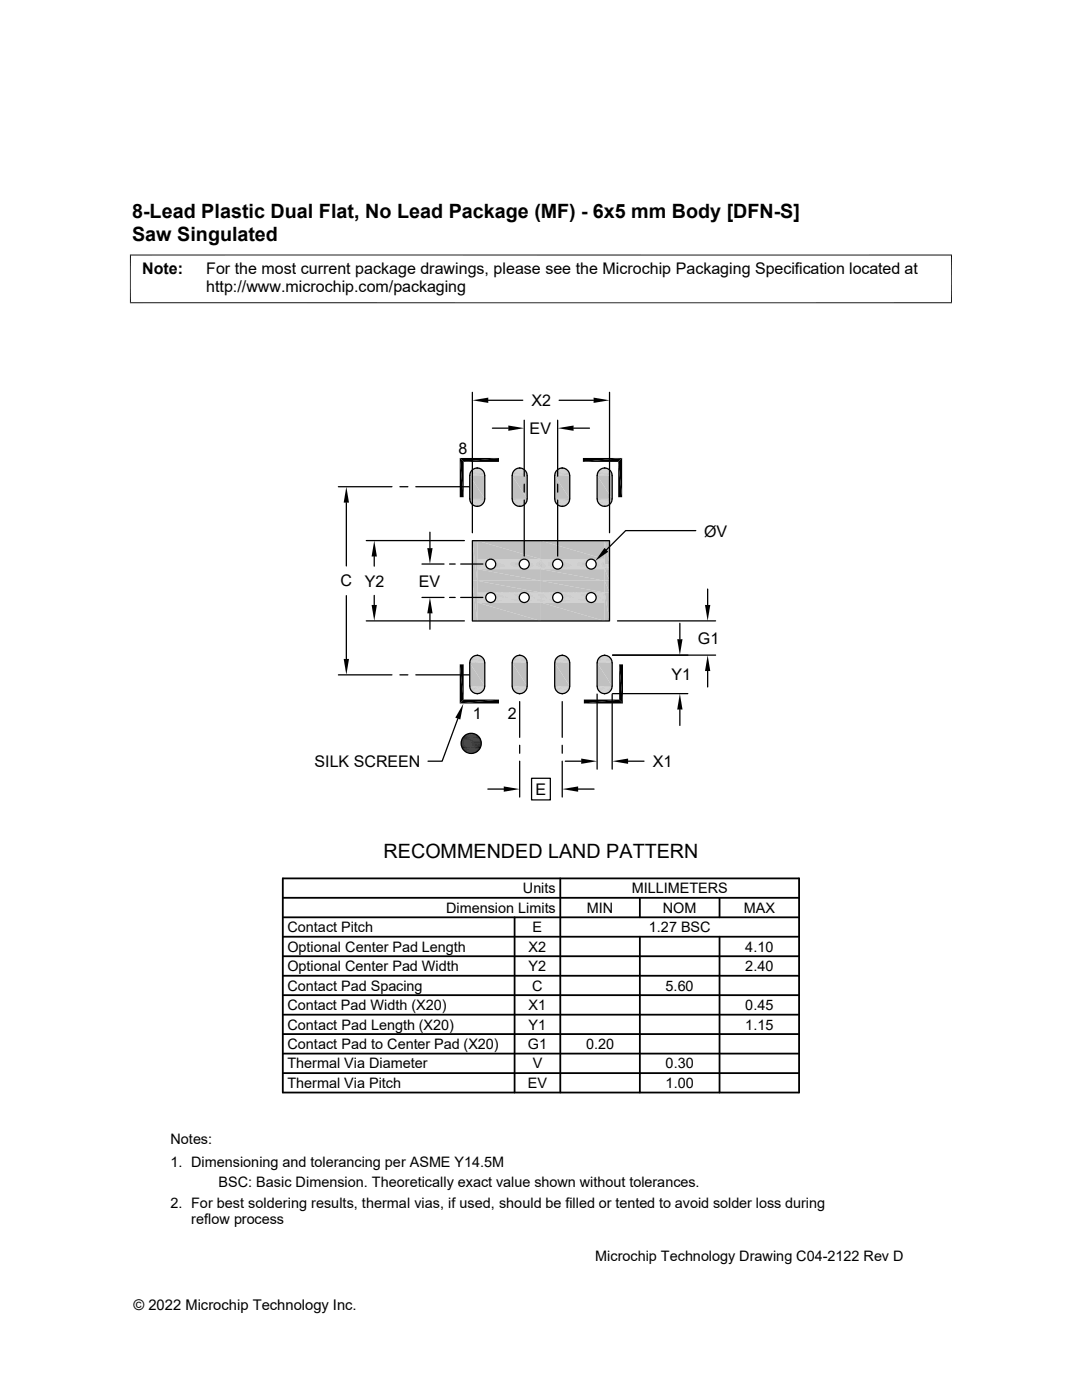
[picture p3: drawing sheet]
<svg xmlns="http://www.w3.org/2000/svg" width="216mm" height="279mm" viewBox="0 0 216 279" stroke-linecap="round" stroke-linejoin="round" font-family="sans-serif">
<g fill="#c0c0c0">
<path d="M95 93.4h.5z"/>
<path d="M103.5 93.4h.5z"/>
<path d="M112 93.4h.4z"/>
<path d="M120.4 93.4h.5z"/>
<path d="M111.9 93.4h.6z"/>
<path d="M112 93.4h.5z"/>
<path d="M103.4 93.4h.6z"/>
<path d="M94.9 93.4h.6z"/>
<path d="M120.2 93.5h1z"/>
<path d="M120.4 93.4l.8 .1z"/>
<path d="M111.7 93.5h1z"/>
<path d="M111.9 93.4l.8 .1z"/>
<path d="M103.2 93.5h1z"/>
<path d="M103.4 93.4l.8 .1z"/>
<path d="M94.7 93.5h1z"/>
<path d="M94.9 93.4l.8 .1z"/>
<path d="M120.1 93.5h1.1z"/>
<path d="M111.6 93.5h1.1z"/>
<path d="M103.1 93.5h1.2z"/>
<path d="M103.2 93.5h1.1z"/>
<path d="M94.6 93.5h1.2z"/>
<path d="M94.7 93.5h1.1z"/>
<path d="M119.9 93.6h1.5z"/>
<path d="M120.1 93.5l1.3 .1z"/>
<path d="M111.4 93.6h1.5z"/>
<path d="M111.6 93.5l1.3 .1z"/>
<path d="M103 93.6h1.5z"/>
<path d="M103.1 93.5l1.4 .1z"/>
<path d="M94.5 93.6h1.5z"/>
<path d="M94.6 93.5l1.4 .1z"/>
<path d="M119.8 93.6h1.7z"/>
<path d="M119.9 93.6h1.6z"/>
<path d="M111.3 93.6h1.7z"/>
<path d="M111.4 93.6h1.6z"/>
<path d="M102.9 93.6h1.6z"/>
<path d="M94.4 93.6h1.7z"/>
<path d="M94.5 93.6h1.6z"/>
<path d="M119.7 93.7l.1-.1 1.8 .1z"/>
<path d="M119.8 93.6l1.8 .1z"/>
<path d="M111.3 93.6l1.8 .1h-1.9z"/>
<path d="M111.3 93.6l1.8 .1z"/>
<path d="M102.7 93.7l.2-.1 1.8 .1z"/>
<path d="M102.9 93.6l1.8 .1z"/>
<path d="M94.3 93.7l.1-.1 1.8 .1z"/>
<path d="M94.4 93.6l1.8 .1z"/>
</g>
<g fill="none" stroke="#c0c0c0" stroke-width=".2">
<path d="M93.7 94.6h3M93.8 94.4h2.8M93.8 94.2h2.8M93.9 94.1h2.6M94 94h2.5M94.1 93.9h2.3M94.1 93.8h2.2M102.2 94.6h3M102.3 94.4h2.8M102.3 94.2h2.8M102.4 94.1h2.6M102.4 94h2.5"/>
<path d="M102.6 93.9h2.3M102.6 93.8h2.2M110.7 94.6h3M110.8 94.4h2.8M110.8 94.2h2.8M110.9 94.1h2.6M110.9 94h2.5M111 93.9h2.3M111.1 93.8h2.1M119.2 94.6h2.9M119.3 94.4h2.8M119.3 94.2h2.7"/>
<path d="M119.4 94.1h2.6M119.4 94h2.5M119.5 93.9h2.3M119.6 93.8h2.1"/>
</g>
<path d="M93.7 94.5h3M102.2 94.5h3M110.7 94.5h2.9M119.2 94.5h2.9" fill="none" stroke="#c0c0c0" stroke-width=".23"/>
<path d="M93.7 94.8h3M102.2 94.8h3M110.7 94.8h3M119.1 94.8h3.1" fill="none" stroke="#c0c0c0" stroke-width=".25"/>
<g fill="#c0c0c0">
<path d="M119.1 94.9l3.1 4.7h-3.1z"/>
<path d="M119.1 94.9h3.1v4.7z"/>
<path d="M110.7 94.9l3 4.7h-3z"/>
<path d="M110.7 94.9h3v4.7z"/>
<path d="M102.2 94.9l3 4.7h-3z"/>
<path d="M102.2 94.9h3v4.7z"/>
<path d="M93.7 94.9l3 4.7h-3z"/>
<path d="M93.7 94.9h3v4.7z"/>
</g>
<path d="M93.7 99.7h3M102.2 99.7h3M110.7 99.7h3M119.1 99.7h3.1" fill="none" stroke="#c0c0c0" stroke-width=".25"/>
<g fill="none" stroke="#c0c0c0" stroke-width=".2">
<path d="M93.7 99.8h3M102.2 99.8h3M110.7 99.8h3M119.2 99.8h2.9M93.8 100.1h2.8M93.8 100.2h2.8M93.9 100.4h2.6M94 100.5h2.5M94.1 100.6h2.3M94.2 100.7h2.1M102.3 100.1h2.8M102.3 100.2h2.8"/>
<path d="M102.4 100.4h2.6M102.4 100.5h2.5M102.6 100.6h2.2M102.6 100.7h2.2M110.8 100.1h2.8M110.8 100.2h2.8M110.9 100.4h2.6M110.9 100.5h2.5M111 100.6h2.3M111.1 100.7h2.1M119.3 100.1h2.8M119.3 100.2h2.7"/>
<path d="M119.4 100.4h2.6M119.4 100.5h2.5M119.5 100.6h2.3M119.6 100.7h2.1"/>
</g>
<path d="M93.7 100h3M102.2 100h3M110.7 100h2.9M119.2 100h2.9" fill="none" stroke="#c0c0c0" stroke-width=".21"/>
<g fill="#c0c0c0">
<path d="M119.7 100.7l1.8 .1z"/>
<path d="M119.7 100.7h1.9l-.1 .1z"/>
<path d="M111.2 100.7l1.8 .1z"/>
<path d="M111.2 100.7h1.9l-.1 .1z"/>
<path d="M102.7 100.7l1.8 .1z"/>
<path d="M102.7 100.7h1.9l-.1 .1z"/>
<path d="M94.3 100.7l1.8 .1z"/>
<path d="M94.3 100.7h1.9l-.1 .1z"/>
<path d="M119.8 100.8l1.6 .1z"/>
<path d="M119.8 100.8h1.7z"/>
<path d="M111.4 100.8l1.5 .1z"/>
<path d="M111.4 100.8h1.6z"/>
<path d="M102.9 100.8l1.5 .1z"/>
<path d="M102.9 100.8h1.6z"/>
<path d="M94.4 100.8l1.5 .1z"/>
<path d="M94.4 100.8h1.7z"/>
<path d="M119.9 100.9l1.3 .1z"/>
<path d="M119.9 100.9h1.5z"/>
<path d="M111.4 100.9l1.4 .1z"/>
<path d="M111.4 100.9h1.5z"/>
<path d="M103 100.9l1.3 .1z"/>
<path d="M103 100.9h1.4z"/>
<path d="M94.5 100.9l1.3 .1z"/>
<path d="M94.5 100.9h1.4z"/>
<path d="M120.1 101h1.1z"/>
<path d="M111.6 101h1.1z"/>
<path d="M111.6 101h1.2z"/>
<path d="M103.1 101h1.1z"/>
<path d="M103.1 101h1.2z"/>
<path d="M94.7 101h1z"/>
<path d="M94.7 101h1.1z"/>
<path d="M120.1 101h.8z"/>
<path d="M111.7 101h.8z"/>
<path d="M111.7 101h1z"/>
<path d="M103.2 101h.8z"/>
<path d="M103.2 101h1z"/>
<path d="M94.7 101h.8z"/>
<path d="M95 101h.5z"/>
<path d="M103.4 101h.5z"/>
<path d="M111.9 101h.5z"/>
<path d="M120.4 101h.5z"/>
<path d="M111.9 101h.6z"/>
<path d="M103.4 101h.6z"/>
<path d="M94.9 101h.6z"/>
<path d="M95 130.8h.5z"/>
<path d="M103.5 130.8h.5z"/>
<path d="M112 130.8h.4z"/>
<path d="M120.4 130.8h.5z"/>
<path d="M111.9 130.8h.6z"/>
<path d="M112 130.8h.5z"/>
<path d="M103.4 130.8h.6z"/>
<path d="M94.9 130.8h.6z"/>
<path d="M120.2 130.9h1z"/>
<path d="M120.4 130.8l.8 .1z"/>
<path d="M111.7 130.9h1z"/>
<path d="M111.9 130.8l.8 .1z"/>
<path d="M103.2 130.9h1z"/>
<path d="M103.4 130.8l.8 .1z"/>
<path d="M94.7 130.9h1z"/>
<path d="M94.9 130.8l.8 .1z"/>
<path d="M120.1 130.9h1.1z"/>
<path d="M111.6 130.9h1.1z"/>
<path d="M103.1 130.9h1.2z"/>
<path d="M103.2 130.9h1.1z"/>
<path d="M94.6 130.9h1.2z"/>
<path d="M94.7 130.9h1.1z"/>
<path d="M119.9 131h1.5z"/>
<path d="M120.1 130.9l1.3 .1z"/>
<path d="M111.4 131h1.5z"/>
<path d="M111.6 130.9l1.3 .1z"/>
<path d="M103 131h1.5z"/>
<path d="M103.1 130.9l1.4 .1z"/>
<path d="M94.5 131h1.5z"/>
<path d="M94.6 130.9l1.4 .1z"/>
<path d="M119.8 131h1.7z"/>
<path d="M119.9 131h1.6z"/>
<path d="M111.3 131h1.7z"/>
<path d="M111.4 131h1.6z"/>
<path d="M102.9 131h1.6z"/>
<path d="M94.4 131h1.7z"/>
<path d="M94.5 131h1.6z"/>
<path d="M119.7 131.1l.1-.1 1.8 .1z"/>
<path d="M119.8 131l1.8 .1z"/>
<path d="M111.3 131l1.8 .1h-1.9z"/>
<path d="M111.3 131l1.8 .1z"/>
<path d="M102.7 131.1l.2-.1 1.8 .1z"/>
<path d="M102.9 131l1.8 .1z"/>
<path d="M94.3 131.1l.1-.1 1.8 .1z"/>
<path d="M94.4 131l1.8 .1z"/>
</g>
<g fill="none" stroke="#c0c0c0" stroke-width=".2">
<path d="M93.7 132h3M93.8 131.7h2.8M93.8 131.6h2.8M93.9 131.5h2.6M94 131.4h2.5M94.1 131.3h2.3M94.1 131.2h2.2M102.2 132h3M102.3 131.7h2.8M102.3 131.6h2.8M102.4 131.5h2.6M102.4 131.4h2.5"/>
<path d="M102.6 131.3h2.3M102.6 131.2h2.2M110.7 132h3M110.8 131.7h2.8M110.8 131.6h2.8M110.9 131.5h2.6M110.9 131.4h2.5M111 131.3h2.3M111.1 131.2h2.1M119.2 132h2.9M119.3 131.7h2.8M119.3 131.6h2.7"/>
<path d="M119.4 131.5h2.6M119.4 131.4h2.5M119.5 131.3h2.3M119.6 131.2h2.1"/>
</g>
<path d="M93.7 131.9h3M102.2 131.9h3M110.7 131.9h2.9M119.2 131.9h2.9" fill="none" stroke="#c0c0c0" stroke-width=".21"/>
<path d="M93.7 132.1h3M102.2 132.1h3M110.7 132.1h3M119.1 132.1h3.1" fill="none" stroke="#c0c0c0" stroke-width=".25"/>
<g fill="#c0c0c0">
<path d="M119.1 132.3l3.1 4.6h-3.1z"/>
<path d="M119.1 132.3h3.1v4.6z"/>
<path d="M110.7 132.3l3 4.6h-3z"/>
<path d="M110.7 132.3h3v4.6z"/>
<path d="M102.2 132.3l3 4.6h-3z"/>
<path d="M102.2 132.3h3v4.6z"/>
<path d="M93.7 132.3l3 4.6h-3z"/>
<path d="M93.7 132.3h3v4.6z"/>
</g>
<path d="M93.7 137.1h3M102.2 137.1h3M110.7 137.1h3M119.1 137.1h3.1" fill="none" stroke="#c0c0c0" stroke-width=".25"/>
<g fill="none" stroke="#c0c0c0" stroke-width=".2">
<path d="M93.7 137.2h3M93.8 137.5h2.8M93.8 137.6h2.8M93.9 137.7h2.6M94 137.8h2.5M94.1 138h2.3M94.2 138h2.1M102.2 137.2h3M102.3 137.5h2.8M102.3 137.6h2.8M102.4 137.7h2.6M102.4 137.8h2.5"/>
<path d="M102.6 138h2.2M110.7 137.2h3M110.8 137.5h2.8M110.8 137.6h2.8M110.9 137.7h2.6M110.9 137.8h2.5M111 138h2.3M111.1 138h2.1M119.2 137.2h2.9M119.3 137.5h2.8M119.3 137.6h2.7M119.4 137.7h2.6"/>
<path d="M119.4 137.8h2.5M119.5 138h2.3M119.6 138h2.1"/>
</g>
<path d="M93.7 137.3h3M102.2 137.3h3M110.7 137.3h2.9M119.2 137.3h2.9" fill="none" stroke="#c0c0c0" stroke-width=".23"/>
<g fill="#c0c0c0">
<path d="M119.7 138.1l1.8 .1z"/>
<path d="M119.7 138.1h1.9l-.1 .1z"/>
<path d="M111.2 138.1l1.8 .1z"/>
<path d="M111.2 138.1h1.9l-.1 .1z"/>
<path d="M102.7 138.1l1.8 .1z"/>
<path d="M102.7 138.1h1.9l-.1 .1z"/>
<path d="M94.3 138.1l1.8 .1z"/>
<path d="M94.3 138.1h1.9l-.1 .1z"/>
<path d="M119.8 138.2h1.6z"/>
<path d="M119.8 138.2h1.7z"/>
<path d="M111.4 138.2h1.5z"/>
<path d="M111.4 138.2h1.6z"/>
<path d="M102.9 138.2h1.5z"/>
<path d="M102.9 138.2h1.6z"/>
<path d="M94.4 138.2h1.5z"/>
<path d="M94.4 138.2h1.7z"/>
<path d="M119.9 138.2l1.3 .1z"/>
<path d="M119.9 138.2h1.5z"/>
<path d="M111.4 138.2l1.4 .1z"/>
<path d="M103 138.2l1.3 .1z"/>
<path d="M103 138.2h1.4z"/>
<path d="M94.5 138.2l1.3 .1z"/>
<path d="M94.5 138.2h1.4z"/>
<path d="M120.1 138.3h1.1z"/>
<path d="M111.6 138.3h1.1z"/>
<path d="M111.6 138.3h1.2z"/>
<path d="M103.1 138.3h1.1z"/>
<path d="M103.1 138.3h1.2z"/>
<path d="M94.7 138.3h1z"/>
<path d="M94.7 138.3h1.1z"/>
<path d="M120.1 138.3l.8 .1z"/>
<path d="M111.7 138.3l.8 .1z"/>
<path d="M111.7 138.3h1z"/>
<path d="M103.2 138.3l.8 .1z"/>
<path d="M103.2 138.3h1z"/>
<path d="M94.7 138.3l.8 .1z"/>
<path d="M95 138.4h.5z"/>
<path d="M103.4 138.4h.5z"/>
<path d="M111.9 138.4h.5z"/>
<path d="M120.4 138.4h.5z"/>
<path d="M111.9 138.4h.6z"/>
<path d="M103.4 138.4h.6z"/>
<path d="M94.9 138.4h.6z"/>
<path d="M107.9 107.9l12.8 3.7h-12.8z"/>
<path d="M107.9 107.9h12.8v3.7z"/>
<path d="M95.2 107.9l12.7 3.7h-12.7z"/>
<path d="M95.2 107.9h12.7v3.7z"/>
</g>
<g fill="none" stroke="#c0c0c0" stroke-width=".2">
<path d="M95.2 111.6h2.6M95.2 111.7h2.4M95.2 111.7h2.3M98 111.6h6.5M98.2 111.7h6.1M98.4 111.7h5.8M98.5 111.8h5.5M104.7 111.6h6.5M104.9 111.7h6.1M105.1 111.7h5.7M105.2 111.8h5.5M111.4 111.6h6.5"/>
<path d="M111.5 111.7h6.2M111.7 111.7h5.8M111.9 111.8h5.4M118 111.6h2.6M118.2 111.7h2.5M118.4 111.7h2.3M118.6 111.8h2"/>
</g>
<path d="M95.2 111.8l2 .1h-2z" fill="#c0c0c0"/>
<path d="M95.2 111.8h2.1" fill="none" stroke="#c0c0c0" stroke-width=".2"/>
<g fill="#c0c0c0">
<path d="M118.7 111.9l2 .2h-1.9z"/>
<path d="M118.7 111.9h2v.2z"/>
</g>
<path d="M98.7 112h5.2M105.3 112h5.2M112 112h5.2" fill="none" stroke="#c0c0c0" stroke-width=".2"/>
<g fill="#c0c0c0">
<path d="M95.2 111.9l1.9 .2h-1.9z"/>
<path d="M95.2 111.9h2l-.1 .2z"/>
<path d="M118.8 112.1l1.8 .1h-1.7z"/>
<path d="M118.8 112.1h1.8v.1z"/>
</g>
<path d="M98.8 112.1h5M105.5 112.1h4.9M112.1 112.1h5" fill="none" stroke="#c0c0c0" stroke-width=".2"/>
<g fill="#c0c0c0">
<path d="M95.2 112.1l1.8 .1h-1.8z"/>
<path d="M95.2 112.1h1.9l-.1 .1z"/>
<path d="M118.9 112.2l1.7 .2h-1.7z"/>
<path d="M118.9 112.2h1.7v.2z"/>
</g>
<path d="M98.8 112.3h4.9M105.5 112.3h4.8M112.2 112.3h4.8" fill="none" stroke="#c0c0c0" stroke-width=".2"/>
<g fill="#c0c0c0">
<path d="M95.2 112.2l1.7 .2h-1.7z"/>
<path d="M95.2 112.2h1.8l-.1 .2z"/>
<path d="M120.6 107.9l1 4.7h-1z"/>
<path d="M120.6 107.9h1v4.7z"/>
<path d="M118.9 112.4l1.8 .2h-1.7z"/>
<path d="M118.9 112.4h1.8v.2z"/>
</g>
<path d="M98.9 112.5h4.7M105.6 112.5h4.7M112.3 112.5h4.7" fill="none" stroke="#c0c0c0" stroke-width=".2"/>
<g fill="#c0c0c0">
<path d="M95.2 112.4l1.7 .2h-1.7z"/>
<path d="M95.2 112.4h1.7v.2z"/>
<path d="M120.6 112.6l1 .2h-1z"/>
<path d="M120.6 112.6h1v.2z"/>
<path d="M119 112.6l1.7 .2h-1.8z"/>
<path d="M119 112.6h1.7v.2z"/>
</g>
<path d="M98.9 112.7h4.7M105.6 112.7h4.7M112.3 112.7h4.7" fill="none" stroke="#c0c0c0" stroke-width=".2"/>
<g fill="#c0c0c0">
<path d="M95.2 112.6l1.7 .2h-1.7z"/>
<path d="M95.2 112.6h1.7v.2z"/>
<path d="M120.6 112.8l1 .1h-1z"/>
<path d="M120.6 112.8h1v.1z"/>
<path d="M118.9 112.8l1.8 .1h-1.8z"/>
<path d="M118.9 112.8h1.8v.1z"/>
</g>
<path d="M98.8 112.9h4.9M105.5 112.9h4.8M112.2 112.9h4.8" fill="none" stroke="#c0c0c0" stroke-width=".2"/>
<g fill="#c0c0c0">
<path d="M95.2 112.8l1.8 .1h-1.8z"/>
<path d="M95.2 112.8h1.7l.1 .1z"/>
<path d="M120.6 112.9l1 .2h-1z"/>
<path d="M120.6 112.9h1v.2z"/>
<path d="M118.9 112.9l1.7 .2h-1.8z"/>
<path d="M118.9 112.9h1.7v.2z"/>
</g>
<path d="M98.8 113h5M105.5 113h4.9M112.1 113h5" fill="none" stroke="#c0c0c0" stroke-width=".2"/>
<g fill="#c0c0c0">
<path d="M95.2 112.9l1.9 .2h-1.9z"/>
<path d="M95.2 112.9h1.8l.1 .2z"/>
<path d="M120.6 113.1l1 .2h-1z"/>
<path d="M120.6 113.1h1v.2z"/>
<path d="M118.8 113.1l1.8 .2h-1.9z"/>
<path d="M118.8 113.1h1.8v.2z"/>
</g>
<path d="M98.7 113.2h5.2M105.3 113.2h5.2M112 113.2h5.2" fill="none" stroke="#c0c0c0" stroke-width=".2"/>
<g fill="#c0c0c0">
<path d="M95.2 113.1l2 .2h-2z"/>
<path d="M95.2 113.1h1.9l.1 .2z"/>
</g>
<path d="M118.6 113.3h2.1" fill="none" stroke="#c0c0c0" stroke-width=".2"/>
<path d="M118.7 113.3h2v.1z" fill="#c0c0c0"/>
<path d="M95.2 113.3h2.1M95.2 113.4h2.3M98.4 113.4h5.8M98.5 113.3h5.5M105.1 113.4h5.7M105.2 113.3h5.5M111.7 113.4h5.8M111.9 113.3h5.4M118.4 113.4h2.2" fill="none" stroke="#c0c0c0" stroke-width=".2"/>
<g fill="#c0c0c0">
<path d="M120.6 113.3l1 .2h-1z"/>
<path d="M120.6 113.3h1v.2z"/>
</g>
<path d="M95.2 113.5h2.4M98.2 113.5h6.1M104.9 113.5h6.1M111.5 113.5h6.2M118.2 113.5h2.5" fill="none" stroke="#c0c0c0" stroke-width=".2"/>
<path d="M120.6 113.5l1 .1z" fill="#c0c0c0"/>
<path d="M95.2 113.6h2.6M98 113.6h6.5M104.7 113.6h6.5M111.4 113.6h6.5M118 113.6h2.7" fill="none" stroke="#c0c0c0" stroke-width=".2"/>
<g fill="#c0c0c0">
<path d="M120.6 113.6l1 2.3h-1z"/>
<path d="M120.6 113.6h1v2.3z"/>
<path d="M107.9 113.6l12.8 2.3h-12.8z"/>
<path d="M107.9 113.6h12.8v2.3z"/>
<path d="M95.2 113.6l12.7 2.3h-12.7z"/>
<path d="M95.2 113.6h12.7v2.3z"/>
<path d="M94.3 107.9l.9 8h-.9z"/>
<path d="M94.3 107.9h.9v8z"/>
<path d="M120.6 115.9l1 2.4h-1z"/>
<path d="M120.6 115.9h1v2.4z"/>
<path d="M107.9 115.9l12.8 2.4h-12.8z"/>
<path d="M107.9 115.9h12.8v2.4z"/>
<path d="M95.2 115.9l12.7 2.4h-12.7z"/>
<path d="M95.2 115.9h12.7v2.4z"/>
</g>
<g fill="none" stroke="#c0c0c0" stroke-width=".2">
<path d="M95.2 118.3h2.6M95.2 118.3h2.4M95.2 118.4h2.3M98 118.3h6.5M98.2 118.3h6.1M98.4 118.4h5.8M98.5 118.5h5.5M104.7 118.3h6.5M104.9 118.3h6.1M105.1 118.4h5.7M105.2 118.5h5.5M111.4 118.3h6.5"/>
<path d="M111.5 118.3h6.2M111.7 118.4h5.8M111.9 118.5h5.4M118 118.3h2.6M118.2 118.3h2.5M118.4 118.4h2.3M118.6 118.5h2"/>
</g>
<path d="M95.2 118.4l2 .2h-2z" fill="#c0c0c0"/>
<path d="M95.2 118.5h2.1" fill="none" stroke="#c0c0c0" stroke-width=".2"/>
<g fill="#c0c0c0">
<path d="M118.7 118.6l2 .1h-1.9z"/>
<path d="M118.7 118.6h2v.1z"/>
</g>
<path d="M98.7 118.6h5.2M105.3 118.6h5.2M112 118.6h5.2" fill="none" stroke="#c0c0c0" stroke-width=".2"/>
<g fill="#c0c0c0">
<path d="M95.2 118.6l1.9 .1h-1.9z"/>
<path d="M95.2 118.6h2l-.1 .1z"/>
<path d="M118.8 118.7l1.8 .2h-1.7z"/>
<path d="M118.8 118.7h1.8v.2z"/>
</g>
<path d="M98.8 118.8h5M105.5 118.8h4.9M112.1 118.8h5" fill="none" stroke="#c0c0c0" stroke-width=".2"/>
<g fill="#c0c0c0">
<path d="M95.2 118.7l1.8 .2h-1.8z"/>
<path d="M95.2 118.7h1.9l-.1 .2z"/>
<path d="M118.9 118.9l1.7 .2h-1.7z"/>
<path d="M118.9 118.9h1.7v.2z"/>
</g>
<path d="M98.8 119h4.9M105.5 119h4.8M112.2 119h4.8" fill="none" stroke="#c0c0c0" stroke-width=".2"/>
<g fill="#c0c0c0">
<path d="M95.2 118.9l1.7 .2h-1.7z"/>
<path d="M95.2 118.9h1.8l-.1 .2z"/>
<path d="M118.9 119.1l1.8 .2h-1.7z"/>
<path d="M118.9 119.1h1.8v.2z"/>
</g>
<path d="M98.9 119.2h4.7M105.6 119.2h4.7M112.3 119.2h4.7" fill="none" stroke="#c0c0c0" stroke-width=".2"/>
<g fill="#c0c0c0">
<path d="M95.2 119.1l1.7 .2h-1.7z"/>
<path d="M95.2 119.1h1.7v.2z"/>
<path d="M119 119.3l1.7 .1h-1.8z"/>
<path d="M119 119.3h1.7v.1z"/>
</g>
<path d="M98.9 119.3h4.7M105.6 119.3h4.7M112.3 119.3h4.7" fill="none" stroke="#c0c0c0" stroke-width=".2"/>
<g fill="#c0c0c0">
<path d="M95.2 119.3l1.7 .1h-1.7z"/>
<path d="M95.2 119.3h1.7v.1z"/>
<path d="M118.9 119.4l1.8 .2h-1.8z"/>
<path d="M118.9 119.4h1.8v.2z"/>
</g>
<path d="M98.8 119.5h4.9M105.5 119.5h4.8M112.2 119.5h4.8" fill="none" stroke="#c0c0c0" stroke-width=".2"/>
<g fill="#c0c0c0">
<path d="M95.2 119.4l1.8 .2h-1.8z"/>
<path d="M95.2 119.4h1.7l.1 .2z"/>
<path d="M118.9 119.6l1.7 .2h-1.8z"/>
<path d="M118.9 119.6h1.7v.2z"/>
</g>
<path d="M98.8 119.7h5M105.5 119.7h4.9M112.1 119.7h5" fill="none" stroke="#c0c0c0" stroke-width=".2"/>
<g fill="#c0c0c0">
<path d="M95.2 119.6l1.9 .2h-1.9z"/>
<path d="M95.2 119.6h1.8l.1 .2z"/>
<path d="M118.8 119.8l1.8 .1h-1.9z"/>
<path d="M118.8 119.8h1.8v.1z"/>
</g>
<path d="M98.7 119.9h5.2M105.3 119.9h5.2M112 119.9h5.2" fill="none" stroke="#c0c0c0" stroke-width=".2"/>
<g fill="#c0c0c0">
<path d="M95.2 119.8l2 .1h-2z"/>
<path d="M95.2 119.8h1.9l.1 .1z"/>
</g>
<path d="M118.6 120h2.1" fill="none" stroke="#c0c0c0" stroke-width=".2"/>
<path d="M118.7 119.9h2v.2z" fill="#c0c0c0"/>
<g fill="none" stroke="#c0c0c0" stroke-width=".2">
<path d="M95.2 120h2.1M98.5 120h5.5M105.2 120h5.5M111.9 120h5.4M95.2 120.1h2.3M95.2 120.2h2.4M95.2 120.2h2.6M98 120.2h6.5M98.2 120.2h6.1M98.4 120.1h5.8M104.7 120.2h6.5M104.9 120.2h6.1"/>
<path d="M105.1 120.1h5.7M111.4 120.2h6.5M111.5 120.2h6.2M111.7 120.1h5.8M118 120.2h2.7M118.2 120.2h2.5M118.4 120.1h2.2"/>
</g>
<g fill="#c0c0c0">
<path d="M120.6 118.3l1 5.6h-1z"/>
<path d="M120.6 118.3h1v5.6z"/>
<path d="M107.9 120.2l12.8 3.7h-12.8z"/>
<path d="M107.9 120.2h12.8v3.7z"/>
<path d="M95.2 120.2l12.7 3.7h-12.7z"/>
<path d="M95.2 120.2h12.7v3.7z"/>
<path d="M94.3 115.9l.9 8h-.9z"/>
<path d="M94.3 115.9h.9v8z"/>
</g>
<g fill="none" stroke="#000" stroke-width=".25">
<path d="M94.3 78.3v28M97.4 79.9h6.9M111.6 79.9h6.8M121.6 78.3v28M67.5 97.1h10.7M79.8 97.1h1.6M83 97.1h10.6M95.2 93.4a1.5 1.5 0 0 0-1.5 1.5v4.7a1.47 1.47 0 0 0 1.5 1.4M95.2 93.4h.1M95.2 93.4a1.47 1.47 0 0 1 1.5 1.5v4.7a1.51 1.51 0 0 1-1.5 1.4M98.3 85.4h3.1M103.7 93.4a1.5 1.5 0 0 0-1.5 1.5v4.7a1.47 1.47 0 0 0 1.5 1.4"/>
<path d="M103.7 93.4h.1M103.7 93.4a1.47 1.47 0 0 1 1.5 1.5M104.6 83.9v11.1M104.6 96.6v1.6M104.6 99.8v11.2M105.2 99.6a1.47 1.47 0 0 1-1.5 1.4M105.2 94.9v4.7M111.3 83.9v11.1M111.3 96.6v1.6M111.3 99.8v11.2M112.2 93.4a1.5 1.5 0 0 0-1.5 1.5v4.7a1.47 1.47 0 0 0 1.5 1.4M112.2 93.4h.1"/>
<path d="M112.2 93.4a1.47 1.47 0 0 1 1.5 1.5v4.7a1.51 1.51 0 0 1-1.5 1.4M114.4 85.4h3.2M119.1 94.9v4.7M119.2 99.6a1.47 1.47 0 0 0 1.4 1.4M120.6 93.4a1.47 1.47 0 0 0-1.4 1.5M120.6 93.4h.1M120.7 93.4a1.47 1.47 0 0 1 1.4 1.5M122.1 99.6a1.47 1.47 0 0 1-1.5 1.4M122.2 94.9v4.7M69.1 100.3v12.6M69.1 118.9v12.6M73.1 107.9h19.6"/>
<path d="M74.7 111.1v1.9M74.7 118.8v1.9M84.2 112.6h4.4M84.2 119.2h4.4M85.8 106.2v3.2M89.7 112.6h1.1M89.7 119.2h1.1M91.9 112.6h4.5M91.9 119.2h4.5M94.3 107.9h27.3v16h-27.3zM95.2 101.1h.1M103.7 101.1h.1"/>
<path d="M112.2 101.1h.1M120.6 101.1h.1M138.8 105.9h-14l-3.8 3.8M141.2 117.6v3.1M67.5 134.7h10.7M73.1 123.9h19.6M79.8 134.7h1.6M83 134.7h10.6M85.8 122.4v3.2M94 131.4a1.5 1.5 0 0 1 1.7-.5 1.5 1.5 0 0 1 1 1.4v4.6a1.49 1.49 0 0 1-1.5 1.5 1.49 1.49 0 0 1-1.5-1.5v-4.6zM95.2 130.8h.1M95.2 138.5h.1"/>
<path d="M103.7 130.8h.1M103.7 138.5h.1M105.2 136.9a1.47 1.47 0 0 1-1.5 1.5M105.2 132.3a1.48 1.48 0 0 0-1.5-1.5 1.48 1.48 0 0 0-1.5 1.5v4.6a1.51 1.51 0 0 0 1.5 1.5M105.2 132.3v4.6M111 131.4a1.5 1.5 0 0 1 1.6-.5 1.5 1.5 0 0 1 1.1 1.4v4.6a1.49 1.49 0 0 1-1.5 1.5 1.49 1.49 0 0 1-1.5-1.5v-4.6zM112.2 130.8h.1M112.2 138.5h.1M119.1 132.3v4.6M119.1 138.5v15M119.2 136.9a1.47 1.47 0 0 0 1.4 1.5M119.2 132.3a1.48 1.48 0 0 1 1.5-1.5 1.48 1.48 0 0 1 1.4 1.5"/>
<path d="M120.6 130.8h.1M120.6 138.5h.1M122.1 136.9a1.47 1.47 0 0 1-1.5 1.5M122.2 138.5v15M122.2 132.3v4.6M122.2 130.7h20.6M122.2 138.4h15M123.2 123.9h19.6M135.7 124.4v3.2M141.2 133.9v3.2M91.4 143.4l-3.2 8.5h-2.8M97.3 157.5h3.2"/>
<path d="M103.7 140v7.2M103.7 148.7v1.6M103.7 151.9v7.2M106.1 155.3h3.7v4.3h-3.7zM112.2 140v7.2M112.2 148.7v1.6M112.2 151.9v7.2M112.8 151.9h3.2M115.4 157.5h3.1M125.3 151.9h3.2M135.7 141.6v3.2"/>
<circle cx="97.9" cy="119.3" r=".99"/>
<circle cx="97.9" cy="112.6" r=".99"/>
<circle cx="104.6" cy="119.3" r=".99"/>
<circle cx="104.6" cy="112.6" r=".99"/>
<circle cx="111.3" cy="119.3" r=".99"/>
<circle cx="111.3" cy="112.6" r=".99"/>
<circle cx="118" cy="119.3" r=".99"/>
<circle cx="118" cy="112.6" r=".99"/>
<circle cx="94" cy="148.4" r="2.01"/>
</g>
<g fill="none" stroke="#000" stroke-width=".36">
<path d="M56.4 179.2h103M56.4 175.3h103v42.7h-103zM111.8 175.3v42.7M127.7 179.2v3.9M143.6 179.2v3.9M56.4 183.1h103M56.4 190.8h103M56.4 186.9h103M56.4 194.7h103M56.4 198.6h103M102.7 183.1v34.9M127.7 186.9v31.1"/>
<path d="M143.6 186.9v31.1M56.4 202.5h103M56.4 210.3h103M56.4 206.4h103M56.4 214.2h103"/>
</g>
<g fill="#000">
<path d="M94.3 79.9l3.1-.5v1zM118.4 79.4l3.2 .5-3.2 .5zM91.7 91.4l.8 7.8h-.8zM91.7 91.4h7.9l-7.1 .8zM91.7 91.4l.8 .8v7zM92.5 92.2l7.1-.8v.8zM101.4 84.9l3.2 .5-3.2 .6zM111.3 85.4l3.1-.5v1.1zM116.3 91.4h7.8l-7.8 .8zM116.3 92.2l7.8-.8-.7 .8zM123.4 92.2l.7 7h-.7zM123.4 92.2l.7-.8v7.8z"/>
<path d="M69.1 97.1l.5 3.2h-1zM74.7 107.9l.5 3.2h-1.1zM85.3 109.4h1l-.5 3.2zM120.6 109.3l.8 .8-2.7 1.9zM68.6 131.5h1l-.5 3.2zM74.1 120.7h1.1l-.5 3.2zM85.8 119.2l.5 3.2h-1zM91.7 132.6h.8v7zM91.7 140.4l.8-.8h7.1zM123.5 132.6l.8 7.8-.8-.8zM116.5 139.6h7l-7 .8zM123.5 132.6h.8v7.8z"/>
<path d="M135.1 127.6h1.1l-.5 3.1zM141.2 130.7l.5 3.2h-1zM140.7 120.7h1l-.5 3.2zM91.7 132.6l.8 7-.8 .8zM92.5 140.4l-.7 3.2-1-.4zM93 150.1l1.9 .1zM93.2 146.5l1.8 .1zM93.2 150.2l1.5 .1zM93.2 150.2h1.7zM93.2 146.5h1.7zM93.4 146.4l1.5 .1zM93.4 150.3h1.1z"/>
<path d="M93.4 150.3h1.3zM93.4 146.4h1.3zM93.6 146.4h1.1zM93.6 150.3l.7 .1zM93.6 150.3h.9zM93.6 146.4h.9zM93.7 146.3l.8 .1zM93.7 150.4h.6zM93.7 146.3h.6zM91.7 140.4l7.9-.8v.8zM100.5 157l3.2 .5-3.2 .5zM112.2 157.5l3.2-.5v1z"/>
<path d="M116 151.4l3.1 .5-3.1 .5zM116.5 140.4l7-.8 .8 .8zM122.2 151.9l3.1-.5v1zM135.7 138.4l.5 3.2h-1.1z"/>
</g>
<g fill="none" stroke="#000" stroke-width=".2">
<path d="M26 50.8v9.7M189.9 50.8v9.7M189.9 50.9h-164M25.9 60.4h164M92 148.1h4M92 148.5h4.1M92 148.6h4M92 147.9h4M92 148.8h4M92.1 147.7h3.9M92.1 149h3.9M92.1 149.2h3.8"/>
<path d="M92.1 147.5h3.8M92.2 147.3h3.6M92.2 149.4h3.6M92.3 147.2h3.4M92.3 149.5h3.4M92.4 149.7h3.2M92.4 147h3.2M92.6 146.9h2.9M92.6 149.8h2.9M92.7 149.9h2.6M92.7 146.7h2.6M92.9 150.1h2.3"/>
<path d="M92.9 146.6h2.3M93 146.5h2M93 150.2h2"/>
</g>
<path d="M92 148.3h4.1" fill="none" stroke="#000" stroke-width=".21"/>
<g font-size="3.9">
<text x="26.4" y="43.5">8-Lead Plastic Dual Flat, No Lead Package (MF) - 6x5 mm Body [DFN-S]</text>
<text x="26.4" y="48.1">Saw Singulated</text>
<text x="76.5" y="171.2">RECOMMENDED LAND PATTERN</text>
</g>
<g font-size="3.2">
<text x="28.4" y="54.7">Note:</text>
<text x="41.1" y="58.3">http://www.microchip.com/packaging</text>
<text x="41.1" y="54.7">For the most current package drawings, please see the Microchip Packaging Specification located at</text>
<text x="106.1" y="81">X2</text>
<text x="105.7" y="86.6">EV</text>
<text x="91.5" y="90.5">8</text>
<text x="140.5" y="107.1">ØV</text>
<text x="67.9" y="117">C</text>
<text x="72.8" y="117.1">Y2</text>
<text x="83.5" y="117.1">EV</text>
<text x="139.3" y="128.5">G1</text>
<text x="134" y="135.7">Y1</text>
<text x="94.3" y="143.6">1</text>
<text x="101.3" y="143.6">2</text>
<text x="62.8" y="153.1">SILK SCREEN</text>
<text x="130.3" y="153.1">X1</text>
<text x="106.8" y="158.6">E</text>
</g>
<g font-size="2.9">
<text x="104.3" y="178.3">Units</text>
<text x="126" y="178.3">MILLIMETERS</text>
<text x="89" y="182.2">Dimension Limits</text>
<text x="117.1" y="182.2">MIN</text>
<text x="132.3" y="182.2">NOM</text>
<text x="148.4" y="182.2">MAX</text>
<text x="57.3" y="189.9">Optional Center Pad Length</text>
<text x="57.3" y="186">Contact Pitch</text>
<text x="105.5" y="189.9">X2</text>
<text x="106.3" y="186">E</text>
<text x="129.5" y="186">1.27 BSC</text>
<text x="148.7" y="189.9">4.10</text>
<text x="57.3" y="197.7">Contact Pad Spacing</text>
<text x="57.3" y="193.8">Optional Center Pad Width</text>
<text x="105.5" y="193.8">Y2</text>
<text x="106.2" y="197.7">C</text>
<text x="132.8" y="197.7">5.60</text>
<text x="148.7" y="193.8">2.40</text>
<text x="57.3" y="201.6">Contact Pad Width (X20)</text>
<text x="105.5" y="201.6">X1</text>
<text x="148.7" y="201.6">0.45</text>
<text x="57.3" y="209.4">Contact Pad to Center Pad (X20)</text>
<text x="57.3" y="205.5">Contact Pad Length (X20)</text>
<text x="105.3" y="209.4">G1</text>
<text x="105.5" y="205.5">Y1</text>
<text x="116.9" y="209.4">0.20</text>
<text x="148.7" y="205.5">1.15</text>
<text x="57.3" y="213.2">Thermal Via Diameter</text>
<text x="106.3" y="213.2">V</text>
<text x="132.8" y="213.2">0.30</text>
<text x="57.3" y="217.1">Thermal Via Pitch</text>
<text x="105.3" y="217.1">EV</text>
<text x="132.8" y="217.1">1.00</text>
<text x="34" y="228.3">Notes:</text>
<text x="34" y="232.9">1. Dimensioning and tolerancing per ASME Y14.5M</text>
<text x="43.6" y="237">BSC: Basic Dimension. Theoretically exact value shown without tolerances.</text>
<text x="34" y="241">2. For best soldering results, thermal vias, if used, should be filled or tented to avoid solder loss during</text>
<text x="38.1" y="244.3">reflow process</text>
<text x="118.8" y="251.7">Microchip Technology Drawing C04-2122 Rev D</text>
<text x="26.6" y="261.3">© 2022 Microchip Technology Inc.</text>
</g>
</svg>
